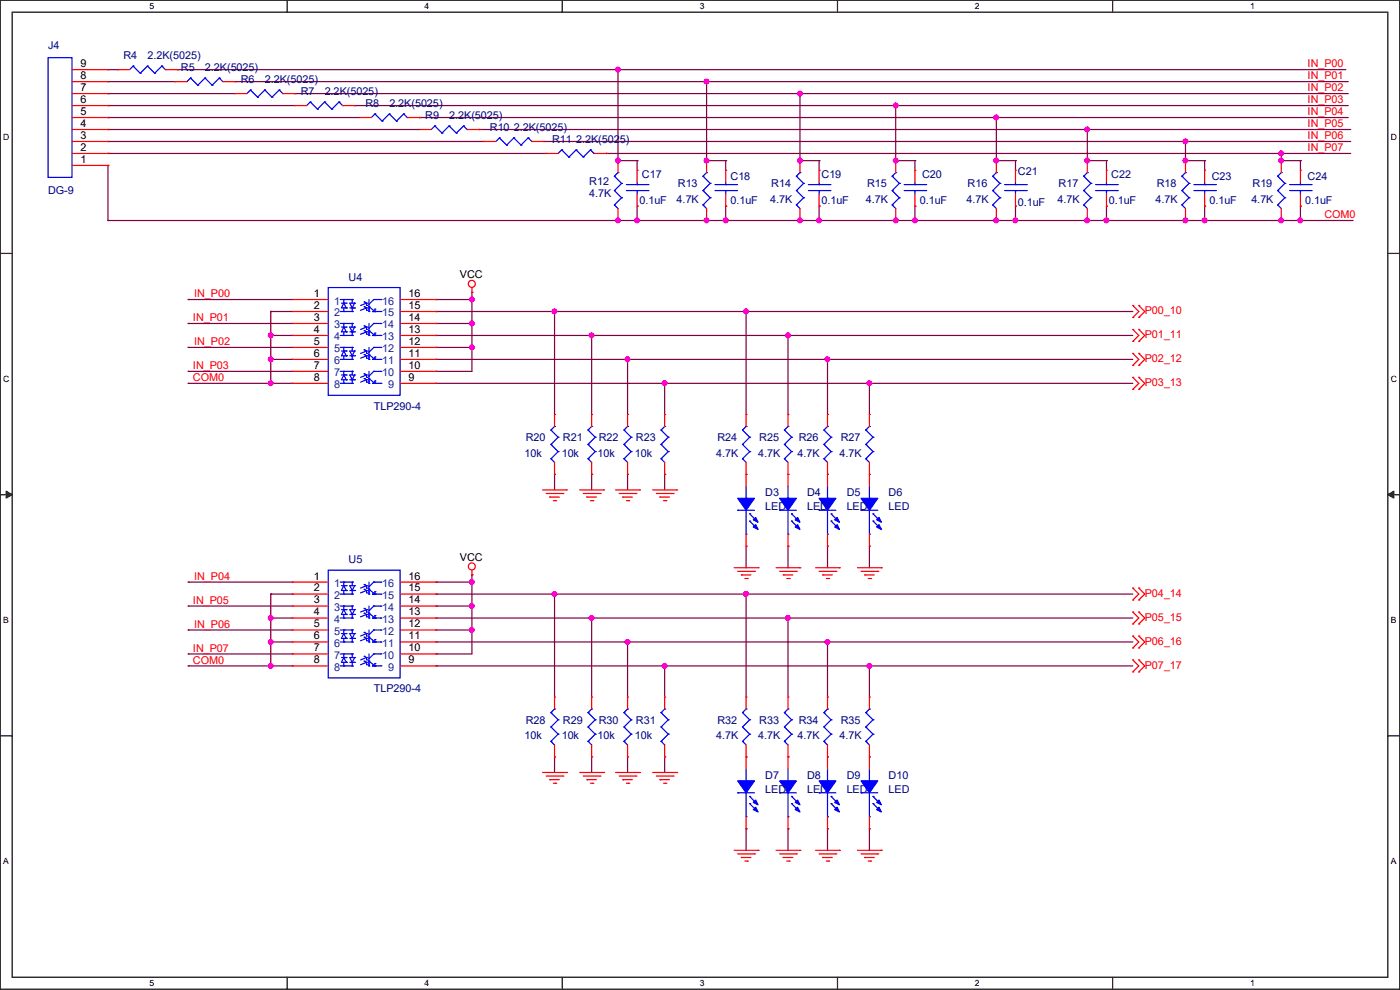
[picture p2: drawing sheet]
<svg xmlns="http://www.w3.org/2000/svg" width="297mm" height="210mm" viewBox="0 0 297 210" stroke-linecap="round" stroke-linejoin="round" font-family="sans-serif">
<path d="M0 0h297v209.8h-297zM2.6 2.6h291.8v204.7h-291.8z" fill="none" stroke="#000" stroke-width=".25"/>
<g fill="#fff">
<path d="M31.7 .3h1v2h-1z"/>
<path d="M31.7 207.6h1v1.9h-1z"/>
</g>
<path d="M60.9 0v2.6M60.9 207.3v2.5" fill="none" stroke="#000" stroke-width=".25"/>
<g fill="#fff">
<path d="M90.1 .3h1v2h-1z"/>
<path d="M90.1 207.6h1v1.9h-1z"/>
</g>
<path d="M119.3 0v2.6M119.3 207.3v2.5" fill="none" stroke="#000" stroke-width=".25"/>
<g fill="#fff">
<path d="M148.5 .3h.9v2h-.9z"/>
<path d="M148.5 207.6h.9v1.9h-.9z"/>
</g>
<path d="M177.7 0v2.6M177.7 207.3v2.5" fill="none" stroke="#000" stroke-width=".25"/>
<g fill="#fff">
<path d="M206.8 .3h1v2h-1z"/>
<path d="M206.8 207.6h1v1.9h-1z"/>
</g>
<path d="M236.1 0v2.6M236.1 207.3v2.5" fill="none" stroke="#000" stroke-width=".25"/>
<g fill="#fff">
<path d="M265.2 .3h1v2h-1z"/>
<path d="M265.2 207.6h1v1.9h-1z"/>
<path d="M.7 28.2h1.2v1.9h-1.2z"/>
<path d="M295.1 28.2h1.2v1.9h-1.2z"/>
<path d="M.7 79.3h1.2v2h-1.2z"/>
<path d="M295.1 79.3h1.2v2h-1.2z"/>
</g>
<path d="M0 53.8h2.6M294.4 53.8h2.6" fill="none" stroke="#000" stroke-width=".25"/>
<g fill="#fff">
<path d="M.7 130.5h1.2v2h-1.2z"/>
<path d="M295.1 130.5h1.1v2h-1.1z"/>
</g>
<path d="M0 104.9h2.6M294.4 104.9h2.6" fill="none" stroke="#000" stroke-width=".25"/>
<path d="M1.3 104.2l1.3 .7-1.3 .8zM294.4 104.9l1.3-.7v1.5z" fill="#000" stroke="#000" stroke-width=".21"/>
<g fill="#fff">
<path d="M.7 181.7h1.2v2h-1.2z"/>
<path d="M295.1 181.7h1.1v2h-1.1z"/>
</g>
<path d="M0 156.1h2.6M294.4 156.1h2.6" fill="none" stroke="#000" stroke-width=".25"/>
<g fill="none" stroke="#800040" stroke-width=".25">
<path d="M22.9 14.8h.1M22.9 17.3h.1M22.9 19.9h.1M22.9 14.8h2M22.9 17.3h14.2M22.9 19.9h26.9M37.6 14.8h.1M37.6 14.8h247.9M49.8 17.3h.1M49.8 17.3h236.2M62.5 19.9h.1M62.5 19.9h223.5"/>
<path d="M131.1 14.8h.1M131.1 14.8v19.3M149.9 17.3h.1M149.9 17.3v16.8M169.7 19.9h.1M169.7 19.9v14.2M22.9 22.4h.1M22.9 24.9h.1M22.9 27.5h.1M22.9 30h.1M22.9 32.6h.1M22.9 35.1h.1"/>
<path d="M22.9 22.4h39.6M22.9 24.9h53.3M22.9 27.5h66M22.9 30h79.8M22.9 32.6h93M22.9 35.1v11.7M75.2 22.4h.1M75.2 22.4h210.8M88.9 24.9h.1M88.9 24.9h197.1M101.6 27.5h.1M101.6 27.5h185"/>
<path d="M115.4 30h.1M115.4 30h171.2M128.6 32.6h.1M128.6 32.6h158M131.1 34.1h.1M131.1 34.1h4.1M135.2 34.1h.1M135.2 34.1v2M149.9 34.1h.1M149.9 34.1h4.1M154 34.1h.1M154 34.1v2"/>
<path d="M169.7 34.1h.1M169.7 34.1h4.1M173.8 34.1h.1M173.8 34.1v2M190 34.1h.1M190 22.4h.1M190 34.1h4.1M190 22.4v11.7M194.1 34.1h.1M194.1 34.1v2M211.4 24.9h.1M211.4 34.1h.1"/>
<path d="M211.4 34.1h4M211.4 24.9v9.2M215.4 34.1h.1M215.4 34.1v2M230.7 34.1h.1M230.7 27.5h.1M230.7 34.1h4M230.7 27.5v6.6M234.7 34.1h.1M234.7 34.1v2M251.5 34.1h.1M251.5 30h.1"/>
<path d="M251.5 34.1h4.1M251.5 30v4.1M255.6 34.1h.1M255.6 34.1v2M271.8 32.6h.1M271.8 34.1h.1M271.8 34.1h4.1M271.8 32.6v1.5M275.9 34.1h.1M275.9 34.1v2M22.9 46.8h.1M22.9 46.8h264.2"/>
<path d="M131.1 46.8h.1M135.2 43.7h.1M135.2 46.8h.1M135.2 43.7v3.1M149.9 46.8h.1M154 43.7h.1M154 46.8h.1M154 43.7v3.1M169.7 46.8h.1M173.8 43.7h.1M173.8 46.8h.1M173.8 43.7v3.1"/>
<path d="M190 46.8h.1M194.1 43.7h.1M194.1 46.8h.1M194.1 43.7v3.1M211.4 46.8h.1M215.4 43.7h.1M215.4 46.8h.1M215.4 43.7v3.1M230.7 46.8h.1M234.7 43.7h.1M234.7 46.8h.1M234.7 43.7v3.1"/>
<path d="M251.5 46.8h.1M255.6 43.7h.1M255.6 46.8h.1M255.6 43.7v3.1M271.8 46.8h.1M275.9 43.7h.1M275.9 46.8h.1M275.9 43.7v3.1M39.9 63.5h.1M39.9 68.6h.1M39.9 73.7h.1M39.9 78.8h.1"/>
<path d="M39.9 63.5h22.1M39.9 68.6h22.1M39.9 73.7h22.1M39.9 78.8h22.1M57.4 66.1h.1M57.4 71.2h.1M57.4 76.2h.1M57.4 66.1h4.6M57.4 71.2h4.6M57.4 76.2h4.6M57.4 66.1v15.2M92.5 66.1h.1"/>
<path d="M92.5 71.2h.1M92.5 76.2h.1M92.5 78.8h.1M92.5 63.5h.1M92.5 68.6h.1M92.5 73.7h.1M92.5 66.1h147.8M92.5 71.2h147.8M92.5 76.2h147.8M92.5 63.5h7.6M92.5 68.6h7.6M92.5 73.7h7.6"/>
<path d="M100.1 68.6h.1M100.1 63.5h.1M100.1 62h.1M100.1 73.7h.1M100.1 62v16.8h-7.6M117.6 66.1h.1M117.6 66.1v21.8M125.5 71.2h.1M125.5 71.2v16.7M133.1 76.2h.1M133.1 76.2v11.7M158.3 66.1h.1"/>
<path d="M158.3 66.1v21.8M167.2 71.2h.1M167.2 71.2v16.7M175.6 76.2h.1M175.6 76.2v11.7M39.9 81.3h.1M39.9 81.3h22.1M57.4 81.3h.1M92.5 81.3h.1M92.5 81.3h147.8M141 81.3h.1M141 81.3v6.6"/>
<path d="M184.4 81.3h.1M184.4 81.3v6.6M117.6 100.6h.1M117.6 100.6v3.3M125.5 100.6h.1M125.5 100.6v3.3M133.1 100.6h.1M133.1 100.6v3.3M141 100.6h.1M141 100.6v3.3M158.3 115.9h.1M158.3 115.9v4.5"/>
<path d="M167.2 115.9h.1M167.2 115.9v4.5M175.6 115.9h.1M175.6 115.9v4.5M184.4 115.9h.1M184.4 115.9v4.5M39.9 123.5h.1M39.9 128.6h.1M39.9 133.6h.1M39.9 138.7h.1M39.9 138.7h22.1M39.9 123.5h22.1"/>
<path d="M39.9 128.6h22.1M39.9 133.6h22.1M57.4 136.2h.1M57.4 131.1h.1M57.4 126h.1M57.4 126v15.3M57.4 136.2h4.6M57.4 126h4.6M57.4 131.1h4.6M92.5 138.7h.1M92.5 123.5h.1M92.5 128.6h.1"/>
<path d="M92.5 133.6h.1M92.5 126h.1M92.5 131.1h.1M92.5 136.2h.1M92.5 136.2h147.8M92.5 126h147.8M92.5 131.1h147.8M92.5 123.5h7.6M92.5 128.6h7.6M92.5 133.6h7.6M100.1 133.6h.1M100.1 128.6h.1"/>
<path d="M100.1 123.5h.1M100.1 122h.1M100.1 122v16.7h-7.6M117.6 126h.1M117.6 126v21.9M125.5 131.1h.1M125.5 131.1v16.8M133.1 136.2h.1M133.1 136.2v11.7M158.3 126h.1M158.3 126v21.9M167.2 131.1h.1"/>
<path d="M167.2 131.1v16.8M175.6 136.2h.1M175.6 136.2v11.7M39.9 141.3h.1M39.9 141.3h22.1M57.4 141.3h.1M92.5 141.3h.1M92.5 141.3h147.8M141 141.3h.1M141 141.3v6.6M184.4 141.3h.1M184.4 141.3v6.6"/>
<path d="M117.6 160.6h.1M117.6 160.6v3.3M125.5 160.6h.1M125.5 160.6v3.3M133.1 160.6h.1M133.1 160.6v3.3M141 160.6h.1M141 160.6v3.3M158.3 175.8h.1M158.3 175.8v4.6M167.2 175.8h.1M167.2 175.8v4.6"/>
<path d="M175.6 175.8h.1M175.6 175.8v4.6M184.4 175.8h.1M184.4 175.8v4.6"/>
</g>
<g fill="#f0f" stroke="#f0f" stroke-width=".25">
<circle cx="141" cy="81.3" r=".49"/>
<circle cx="100.1" cy="68.6" r=".49"/>
<circle cx="57.4" cy="71.1" r=".49"/>
<circle cx="57.4" cy="76.2" r=".49"/>
<circle cx="57.4" cy="81.3" r=".49"/>
<circle cx="158.3" cy="66.1" r=".49"/>
<circle cx="167.2" cy="71.1" r=".49"/>
<circle cx="175.5" cy="76.2" r=".49"/>
<circle cx="184.4" cy="81.3" r=".49"/>
<circle cx="100.1" cy="73.7" r=".49"/>
<circle cx="100.1" cy="63.5" r=".49"/>
<circle cx="117.6" cy="66.1" r=".49"/>
<circle cx="125.5" cy="71.1" r=".49"/>
<circle cx="133.1" cy="76.2" r=".49"/>
<circle cx="271.8" cy="32.5" r=".49"/>
<circle cx="131.1" cy="34.1" r=".49"/>
<circle cx="131.1" cy="14.8" r=".49"/>
<circle cx="135.1" cy="46.8" r=".49"/>
<circle cx="131.1" cy="46.8" r=".49"/>
<circle cx="153.9" cy="46.8" r=".49"/>
<circle cx="149.9" cy="46.8" r=".49"/>
<circle cx="149.9" cy="34.1" r=".49"/>
<circle cx="173.8" cy="46.8" r=".49"/>
<circle cx="169.7" cy="46.8" r=".49"/>
<circle cx="194.1" cy="46.8" r=".49"/>
<circle cx="190" cy="46.8" r=".49"/>
<circle cx="215.4" cy="46.8" r=".49"/>
<circle cx="211.3" cy="46.8" r=".49"/>
<circle cx="234.7" cy="46.8" r=".49"/>
<circle cx="230.7" cy="46.8" r=".49"/>
<circle cx="255.5" cy="46.8" r=".49"/>
<circle cx="251.5" cy="46.8" r=".49"/>
<circle cx="149.9" cy="17.3" r=".49"/>
<circle cx="275.9" cy="46.8" r=".49"/>
<circle cx="271.8" cy="46.8" r=".49"/>
<circle cx="230.7" cy="27.5" r=".49"/>
<circle cx="251.5" cy="30" r=".49"/>
<circle cx="169.7" cy="19.8" r=".49"/>
<circle cx="190" cy="22.4" r=".49"/>
<circle cx="211.3" cy="24.9" r=".49"/>
<circle cx="211.3" cy="34.1" r=".49"/>
<circle cx="190" cy="34.1" r=".49"/>
<circle cx="169.7" cy="34.1" r=".49"/>
<circle cx="230.7" cy="34.1" r=".49"/>
<circle cx="251.5" cy="34.1" r=".49"/>
<circle cx="271.8" cy="34.1" r=".49"/>
<circle cx="57.4" cy="131.1" r=".49"/>
<circle cx="57.4" cy="136.2" r=".49"/>
<circle cx="57.4" cy="141.2" r=".49"/>
<circle cx="158.3" cy="126" r=".49"/>
<circle cx="167.2" cy="131.1" r=".49"/>
<circle cx="175.5" cy="136.2" r=".49"/>
<circle cx="184.4" cy="141.2" r=".49"/>
<circle cx="100.1" cy="133.6" r=".49"/>
<circle cx="100.1" cy="123.5" r=".49"/>
<circle cx="117.6" cy="126" r=".49"/>
<circle cx="125.5" cy="131.1" r=".49"/>
<circle cx="133.1" cy="136.2" r=".49"/>
<circle cx="141" cy="141.2" r=".49"/>
<circle cx="100.1" cy="128.5" r=".49"/>
</g>
<g fill="none" stroke="#f00" stroke-width=".25">
<path d="M15.3 17.3h7.6M15.3 14.8h7.6M15.3 19.9h7.6M22.9 19.9h.1M22.9 17.3h.1M22.9 14.8h.1M24.9 14.8h.1M24.9 14.8h2.6M35.1 14.8h2.5M37.1 17.3h.1M37.1 17.3h2.6M37.6 14.8h.1"/>
<path d="M47.3 17.3h2.5M49.8 17.3h.1M49.8 19.9h.1M49.8 19.9h2.6M60 19.9h2.5M62.5 19.9h.1M15.3 27.5h7.6M15.3 30h7.6M15.3 32.6h7.6M15.3 22.4h7.6M15.3 24.9h7.6M15.3 35.1h7.6"/>
<path d="M22.9 35.1h.1M22.9 32.6h.1M22.9 30h.1M22.9 27.5h.1M22.9 24.9h.1M22.9 22.4h.1M62.5 22.4h.1M62.5 22.4h2.6M72.7 22.4h2.5M75.2 22.4h.1M76.2 24.9h.1M76.2 24.9h2.6"/>
<path d="M86.4 24.9h2.5M88.9 27.5h.1M88.9 24.9h.1M88.9 27.5h2.6M99.1 27.5h2.5M101.6 27.5h.1M102.7 30h.1M102.7 30h2.5M112.8 30h2.6M115.4 30h.1M115.9 32.6h.1M115.9 32.6h2.5"/>
<path d="M126 32.6h2.6M128.6 32.6h.1M131.1 34.1h.1M131.1 34.1v2.5M135.2 36.1h.1M135.2 36.1v2.6M149.9 34.1h.1M149.9 34.1v2.5M154 36.1h.1M154 36.1v2.6M169.7 34.1h.1M169.7 34.1v2.5"/>
<path d="M173.8 36.1h.1M173.8 36.1v2.6M190 34.1h.1M190 34.1v2.5M194.1 36.1h.1M194.1 36.1v2.6M211.4 34.1h.1M211.4 34.1v2.5M215.4 36.1h.1M215.4 36.1v2.6M230.7 34.1h.1M230.7 34.1v2.5"/>
<path d="M234.7 36.1h.1M234.7 36.1v2.6M251.5 34.1h.1M251.5 34.1v2.5M255.6 36.1h.1M255.6 36.1v2.6M271.8 34.1h.1M271.8 34.1v2.5M275.9 36.1h.1M275.9 36.1v2.6M131.1 46.8h.1M131.1 44.2v2.6"/>
<path d="M135.2 43.7h.1M135.2 41.2v2.5M149.9 46.8h.1M149.9 44.2v2.6M154 43.7h.1M154 41.2v2.5M169.7 46.8h.1M169.7 44.2v2.6M173.8 43.7h.1M173.8 41.2v2.5M190 46.8h.1M190 44.2v2.6"/>
<path d="M194.1 43.7h.1M194.1 41.2v2.5M211.4 46.8h.1M211.4 44.2v2.6M215.4 43.7h.1M215.4 41.2v2.5M230.7 46.8h.1M230.7 44.2v2.6M234.7 43.7h.1M234.7 41.2v2.5M251.5 46.8h.1M251.5 44.2v2.6"/>
<path d="M255.6 43.7h.1M255.6 41.2v2.5M271.8 46.8h.1M271.8 44.2v2.6M275.9 43.7h.1M275.9 41.2v2.5M62 63.5h.1M62 66.1h.1M62 68.6h.1M62 71.2h.1M62 73.7h.1M62 76.2h.1"/>
<path d="M62 78.8h.1M62 63.5h7.6M62 66.1h7.6M62 68.6h7.6M62 71.2h7.6M62 73.7h7.6M62 76.2h7.6M62 78.8h7.6M84.9 63.5h7.6M84.9 66.1h7.6M84.9 68.6h7.6M84.9 71.2h7.6"/>
<path d="M84.9 73.7h7.6M84.9 76.2h7.6M84.9 78.8h7.6M92.5 63.5h.1M92.5 66.1h.1M92.5 68.6h.1M92.5 71.2h.1M92.5 73.7h.1M92.5 76.2h.1M92.5 78.8h.1M100.1 62h.1M100.1 61v1"/>
<path d="M240.3 67.4h.1M240.3 64.8h.1M240.3 72.4h.1M240.3 69.9h.1M240.3 77.5h.1M240.3 75h.1M240.3 64.8l1.3 1.3-1.3 1.3M240.3 69.9l1.3 1.3-1.3 1.2M240.3 75l1.3 1.2-1.3 1.3M241.6 67.4h.1M241.6 64.8h.1M241.6 72.4h.1"/>
<path d="M241.6 69.9h.1M241.6 77.5h.1M241.6 75h.1M241.6 64.8l1.3 1.3-1.3 1.3M241.6 69.9l1.3 1.3-1.3 1.2M241.6 75l1.3 1.2-1.3 1.3M62 81.3h.1M62 81.3h7.6M84.9 81.3h7.6M92.5 81.3h.1M117.6 87.9h.1M117.6 87.9v2.6"/>
<path d="M117.6 98.1v2.5M125.5 87.9h.1M125.5 87.9v2.6M125.5 98.1v2.5M133.1 87.9h.1M133.1 87.9v2.6M133.1 98.1v2.5M141 87.9h.1M141 87.9v2.6M141 98.1v2.5M158.3 87.9h.1M158.3 87.9v2.6"/>
<path d="M158.3 98.1v5.1M167.2 87.9h.1M167.2 87.9v2.6M167.2 98.1v5.1M175.6 87.9h.1M175.6 87.9v2.6M175.6 98.1v5.1M184.4 87.9h.1M184.4 87.9v2.6M184.4 98.1v5.1M240.3 82.6h.1M240.3 80.1h.1"/>
<path d="M240.3 80.1l1.3 1.2-1.3 1.3M241.6 82.6h.1M241.6 80.1h.1M241.6 80.1l1.3 1.2-1.3 1.3M115.1 103.9h5.1M115.9 104.7h3.5M116.6 105.5h.1M116.6 105.5h2.1M117.4 106.2h.5M117.6 100.6h.1M117.9 106.2h.1M119.4 104.7h.1"/>
<path d="M120.2 103.9h.1M123 103.9h5.1M123.7 104.7h3.6M124.5 105.5h.1M124.5 105.5h2M125.3 106.2h.5M125.5 100.6h.1M125.8 106.2h.1M127.3 104.7h.1M128.1 103.9h.1M130.6 103.9h5.1M131.4 104.7h3.5"/>
<path d="M132.1 105.5h.1M132.1 105.5h2.1M132.9 106.2h.5M133.1 100.6h.1M133.4 106.2h.1M134.9 104.7h.1M135.7 103.9h.1M138.5 103.9h5.1M139.2 104.7h3.6M140 105.5h.1M140 105.5h2M140.8 106.2h.5"/>
<path d="M141 100.6h.1M141.3 106.2h.1M142.8 104.7h.1M143.6 103.9h.1M158.3 100.6h.1M158.3 115.9h.1M158.3 113.3v2.6M167.2 100.6h.1M167.2 115.9h.1M167.2 113.3v2.6M175.6 100.6h.1M175.6 115.9h.1"/>
<path d="M175.6 113.3v2.6M184.4 100.6h.1M184.4 115.9h.1M184.4 113.3v2.6M62 123.5h.1M62 126h.1M62 128.6h.1M62 131.1h.1M62 133.6h.1M62 136.2h.1M62 138.7h.1M62 123.5h7.6"/>
<path d="M62 126h7.6M62 128.6h7.6M62 131.1h7.6M62 133.6h7.6M62 136.2h7.6M62 138.7h7.6M84.9 123.5h7.6M84.9 126h7.6M84.9 128.6h7.6M84.9 131.1h7.6M84.9 133.6h7.6M84.9 136.2h7.6"/>
<path d="M84.9 138.7h7.6M92.5 123.5h.1M92.5 126h.1M92.5 128.6h.1M92.5 131.1h.1M92.5 133.6h.1M92.5 136.2h.1M92.5 138.7h.1M100.1 122h.1M100.1 120.9v1.1M155.7 120.4h5.1M156.5 121.2h3.6"/>
<path d="M157.3 122h.1M157.3 122h2M158 122.7h.5M158.5 122.7h.1M160.1 121.2h.1M160.8 120.4h.1M164.6 120.4h5.1M165.4 121.2h3.6M166.2 122h.1M166.2 122h2M166.9 122.7h.5M167.4 122.7h.1"/>
<path d="M169 121.2h.1M169.7 120.4h.1M173 120.4h5.1M173.8 121.2h3.5M174.5 122h.1M174.5 122h2.1M175.3 122.7h.5M175.8 122.7h.1M177.3 121.2h.1M178.1 120.4h.1M181.9 120.4h5.1M182.7 121.2h3.5"/>
<path d="M183.4 122h.1M183.4 122h2.1M184.2 122.7h.5M184.7 122.7h.1M186.2 121.2h.1M187 120.4h.1M240.3 127.3h.1M240.3 124.8h.1M240.3 132.4h.1M240.3 129.8h.1M240.3 137.5h.1M240.3 134.9h.1"/>
<path d="M240.3 140h.1M240.3 124.8l1.3 1.2-1.3 1.3M240.3 129.8l1.3 1.3-1.3 1.3M240.3 134.9l1.3 1.3-1.3 1.3M240.3 140l1.3 1.3-1.3 1.2M241.6 127.3h.1M241.6 124.8h.1M241.6 132.4h.1M241.6 129.8h.1M241.6 137.5h.1M241.6 134.9h.1M241.6 140h.1"/>
<path d="M241.6 124.8l1.3 1.2-1.3 1.3M241.6 129.8l1.3 1.3-1.3 1.3M241.6 134.9l1.3 1.3-1.3 1.3M241.6 140l1.3 1.3-1.3 1.2M62 141.3h.1M62 141.3h7.6M84.9 141.3h7.6M92.5 141.3h.1M117.6 147.9h.1M117.6 147.9v2.5M117.6 158v2.6M125.5 147.9h.1"/>
<path d="M125.5 147.9v2.5M125.5 158v2.6M133.1 147.9h.1M133.1 147.9v2.5M133.1 158v2.6M141 147.9h.1M141 147.9v2.5M141 158v2.6M158.3 147.9h.1M158.3 147.9v2.5M158.3 158v5.1M167.2 147.9h.1"/>
<path d="M167.2 147.9v2.5M167.2 158v5.1M175.6 147.9h.1M175.6 147.9v2.5M175.6 158v5.1M184.4 147.9h.1M184.4 147.9v2.5M184.4 158v5.1M240.3 142.5h.1M241.6 142.5h.1M115.1 163.9h5.1M115.9 164.6h3.5"/>
<path d="M116.6 165.4h.1M116.6 165.4h2.1M117.4 166.2h.5M117.6 160.6h.1M117.9 166.2h.1M119.4 164.6h.1M120.2 163.9h.1M123 163.9h5.1M123.7 164.6h3.6M124.5 165.4h.1M124.5 165.4h2M125.3 166.2h.5"/>
<path d="M125.5 160.6h.1M125.8 166.2h.1M127.3 164.6h.1M128.1 163.9h.1M130.6 163.9h5.1M131.4 164.6h3.5M132.1 165.4h.1M132.1 165.4h2.1M132.9 166.2h.5M133.1 160.6h.1M133.4 166.2h.1M134.9 164.6h.1"/>
<path d="M135.7 163.9h.1M138.5 163.9h5.1M139.2 164.6h3.6M140 165.4h.1M140 165.4h2M140.8 166.2h.5M141 160.6h.1M141.3 166.2h.1M142.8 164.6h.1M143.6 163.9h.1M158.3 160.6h.1M158.3 175.8h.1"/>
<path d="M158.3 173.3v2.5M167.2 160.6h.1M167.2 175.8h.1M167.2 173.3v2.5M175.6 160.6h.1M175.6 175.8h.1M175.6 173.3v2.5M184.4 160.6h.1M184.4 175.8h.1M184.4 173.3v2.5M155.7 180.4h5.1M156.5 181.1h3.6"/>
<path d="M157.3 181.9h.1M157.3 181.9h2M158 182.7h.5M158.5 182.7h.1M160.1 181.1h.1M160.8 180.4h.1M164.6 180.4h5.1M165.4 181.1h3.6M166.2 181.9h.1M166.2 181.9h2M166.9 182.7h.5M167.4 182.7h.1"/>
<path d="M169 181.1h.1M169.7 180.4h.1M173 180.4h5.1M173.8 181.1h3.5M174.5 181.9h.1M174.5 181.9h2.1M175.3 182.7h.5M175.8 182.7h.1M177.3 181.1h.1M178.1 180.4h.1M181.9 180.4h5.1M182.7 181.1h3.5"/>
<path d="M183.4 181.9h.1M183.4 181.9h2.1M184.2 182.7h.5M184.7 182.7h.1M186.2 181.1h.1M187 180.4h.1"/>
<circle cx="100.1" cy="60.2" r=".74"/>
<circle cx="100.1" cy="120.2" r=".74"/>
</g>
<g fill="none" stroke="#00f" stroke-width=".25">
<path d="M10.2 12.2h5.1v25.4h-5.1zM28.2 14h.1M28.2 14l-.7 .8M28.2 14l1.6 1.5M29.8 15.5h.1M31.3 14h.1M31.3 14l-1.5 1.5M31.3 14l1.5 1.5M32.8 15.5h.1M34.3 14h.1M34.3 14l-1.5 1.5M34.3 14l.8 .8"/>
<path d="M35.1 14.8h.1M40.4 16.6h.1M40.4 16.6l-.7 .7M40.4 16.6l1.6 1.5M42 18.1h.1M43.5 16.6h.1M43.5 16.6l-1.5 1.5M43.5 16.6l1.5 1.5M45 18.1h.1M46.5 16.6h.1M46.5 16.6l-1.5 1.5M46.5 16.6l.8 .7"/>
<path d="M47.3 17.3h.1M53.1 19.1h.1M53.1 19.1l-.7 .8M53.1 19.1l1.6 1.5M56.2 19.1h.1M56.2 19.1l-1.5 1.5M56.2 19.1l1.5 1.5M59.2 19.1h.1M59.2 19.1l-1.5 1.5M59.2 19.1l.8 .8M60 19.9h.1M54.7 20.6h.1"/>
<path d="M57.7 20.6h.1M65.8 21.6h.1M65.8 21.6l-.7 .8M65.8 21.6l1.6 1.6M67.4 23.2h.1M68.9 21.6h.1M68.9 21.6l-1.5 1.6M68.9 21.6l1.5 1.6M70.4 23.2h.1M71.9 21.6h.1M71.9 21.6l-1.5 1.6M71.9 21.6l.8 .8"/>
<path d="M72.7 22.4h.1M79.5 24.2h.1M79.5 24.2l-.7 .7M79.5 24.2l1.6 1.5M81.1 25.7h.1M82.6 24.2h.1M82.6 24.2l-1.5 1.5M82.6 24.2l1.5 1.5M84.1 25.7h.1M85.6 24.2h.1M85.6 24.2l-1.5 1.5M85.6 24.2l.8 .7"/>
<path d="M86.4 24.9h.1M92.2 26.7h.1M92.2 26.7l-.7 .8M92.2 26.7l1.6 1.5M93.8 28.2h.1M95.3 26.7h.1M95.3 26.7l-1.5 1.5M95.3 26.7l1.5 1.5M96.8 28.2h.1M98.3 26.7h.1M98.3 26.7l-1.5 1.5M98.3 26.7l.8 .8"/>
<path d="M99.1 27.5h.1M106 29.3h.1M106 29.3l-.8 .7M106 29.3l1.5 1.5M107.5 30.8h.1M109 29.3h.1M109 29.3l-1.5 1.5M109 29.3l1.5 1.5M110.5 30.8h.1M112.1 29.3h.1M112.1 29.3l-1.6 1.5M112.1 29.3l.7 .7"/>
<path d="M112.8 30h.1M119.2 31.8h.1M119.2 31.8l-.8 .8M119.2 31.8l1.5 1.5M120.7 33.3h.1M122.2 31.8h.1M122.2 31.8l-1.5 1.5M122.2 31.8l1.5 1.5M123.7 33.3h.1M125.3 31.8h.1M125.3 31.8l-1.6 1.5M125.3 31.8l.7 .8"/>
<path d="M126 32.6h.1M130.3 37.4h.1M130.3 37.4l1.6 1.5M131.1 36.6h.1M131.1 36.6l-.8 .8M131.9 38.9h.1M131.9 38.9l-1.6 1.5M132.9 39.2h4.6M135.2 39.2h.1M135.2 38.7v.5M137.5 39.2h.1M149.1 37.4h.1"/>
<path d="M149.1 37.4l1.6 1.5M149.9 36.6h.1M149.9 36.6l-.8 .8M150.7 38.9h.1M150.7 38.9l-1.6 1.5M151.7 39.2h4.6M154 39.2h.1M154 38.7v.5M156.3 39.2h.1M169 37.4h.1M169 37.4l1.5 1.5M169.7 36.6h.1"/>
<path d="M169.7 36.6l-.7 .8M170.5 38.9h.1M170.5 38.9l-1.5 1.5M171.5 39.2h4.6M173.8 39.2h.1M173.8 38.7v.5M176.1 39.2h.1M189.3 37.4h.1M189.3 37.4l1.5 1.5M190 36.6h.1M190 36.6l-.7 .8M190.8 38.9h.1"/>
<path d="M190.8 38.9l-1.5 1.5M191.8 39.2h4.6M194.1 39.2h.1M194.1 38.7v.5M196.4 39.2h.1M210.6 37.4h.1M210.6 37.4l1.5 1.5M211.4 36.6h.1M211.4 36.6l-.8 .8M212.1 38.9h.1M212.1 38.9l-1.5 1.5M213.1 39.2h4.6"/>
<path d="M215.4 39.2h.1M215.4 38.7v.5M217.7 39.2h.1M229.9 37.4h.1M229.9 37.4l1.5 1.5M230.7 36.6h.1M230.7 36.6l-.8 .8M231.4 38.9h.1M231.4 38.9l-1.5 1.5M232.5 39.2h4.5M234.7 39.2h.1M234.7 38.7v.5"/>
<path d="M237 39.2h.1M250.7 37.4h.1M250.7 37.4l1.6 1.5M251.5 36.6h.1M251.5 36.6l-.8 .8M252.3 38.9h.1M252.3 38.9l-1.6 1.5M253.3 39.2h4.6M255.6 39.2h.1M255.6 38.7v.5M257.9 39.2h.1M271.1 37.4h.1"/>
<path d="M271.1 37.4l1.5 1.5M271.8 36.6h.1M271.8 36.6l-.7 .8M272.6 38.9h.1M272.6 38.9l-1.5 1.5M273.6 39.2h4.6M275.9 39.2h.1M275.9 38.7v.5M278.2 39.2h.1M130.3 43.5h.1M130.3 40.4h.1M130.3 43.5l.8 .7"/>
<path d="M130.3 40.4l1.6 1.6M131.9 42h.1M131.9 42l-1.6 1.5M132.9 40.4h4.6M135.2 40.4h.1M135.2 40.4v.8M137.5 40.4h.1M149.1 43.5h.1M149.1 40.4h.1M149.1 43.5l.8 .7M149.1 40.4l1.6 1.6M150.7 42h.1"/>
<path d="M150.7 42l-1.6 1.5M151.7 40.4h4.6M154 40.4h.1M154 40.4v.8M156.3 40.4h.1M169 43.5h.1M169 40.4h.1M169 43.5l.7 .7M169 40.4l1.5 1.6M170.5 42h.1M170.5 42l-1.5 1.5M171.5 40.4h4.6"/>
<path d="M173.8 40.4h.1M173.8 40.4v.8M176.1 40.4h.1M189.3 43.5h.1M189.3 40.4h.1M189.3 43.5l.7 .7M189.3 40.4l1.5 1.6M190.8 42h.1M190.8 42l-1.5 1.5M191.8 40.4h4.6M194.1 40.4h.1M194.1 40.4v.8"/>
<path d="M196.4 40.4h.1M210.6 43.5h.1M210.6 40.4h.1M210.6 43.5l.8 .7M210.6 40.4l1.5 1.6M212.1 42h.1M212.1 42l-1.5 1.5M213.1 40.4h4.6M215.4 40.4h.1M215.4 40.4v.8M217.7 40.4h.1M229.9 43.5h.1"/>
<path d="M229.9 40.4h.1M229.9 43.5l.8 .7M229.9 40.4l1.5 1.6M231.4 42h.1M231.4 42l-1.5 1.5M232.5 40.4h4.5M234.7 40.4h.1M234.7 40.4v.8M237 40.4h.1M250.7 43.5h.1M250.7 40.4h.1M250.7 43.5l.8 .7"/>
<path d="M250.7 40.4l1.6 1.6M252.3 42h.1M252.3 42l-1.6 1.5M253.3 40.4h4.6M255.6 40.4h.1M255.6 40.4v.8M257.9 40.4h.1M271.1 43.5h.1M271.1 40.4h.1M271.1 43.5l.7 .7M271.1 40.4l1.5 1.6M272.6 42h.1"/>
<path d="M272.6 42l-1.5 1.5M273.6 40.4h4.6M275.9 40.4h.1M275.9 40.4v.8M278.2 40.4h.1M69.6 61h15.3v22.9h-15.3zM72.2 63.5h2.5M72.2 66.1h2.5M72.2 71.2h2.5M72.2 68.6h2.5M72.2 73.7h2.5M72.2 76.2h2.5"/>
<path d="M72.2 78.8h2.5M72.4 64.3h1M72.4 69.4h1M72.4 74.5h1M72.4 79.5h1M72.9 63.5h.1M72.9 66.1h.1M72.9 64.3h.1M72.9 69.4h.1M72.9 74.5h.1M72.9 79.5h.1M72.9 68.6h.1"/>
<path d="M72.9 71.2h.1M72.9 73.7h.1M72.9 76.2h.1M72.9 78.8h.1M72.9 63.5v.8M72.9 65.3v.8M72.9 68.6v.8M72.9 70.4v.8M72.9 73.7v.8M72.9 75.5v.7M72.9 78.8v.7M72.9 64.3l-.5 1h1"/>
<path d="M72.9 64.3l.5 1M72.9 69.4l.5 1M72.9 69.4l-.5 1h1M72.9 74.5l.5 1M72.9 74.5l-.5 1h1M72.9 79.5l.5 1.1M72.9 79.5l-.5 1.1h1M73.4 65.3h.1M73.4 64.3h.1M73.4 70.4h.1M73.4 69.4h.1M73.4 75.5h.1"/>
<path d="M73.4 74.5h.1M73.4 79.5h.1M74.2 65.3h1M74.2 70.4h1M74.2 75.5h1M74.7 63.5h.1M74.7 66.1h.1M74.7 71.2h.1M74.7 68.6h.1M74.7 73.7h.1M74.7 76.2h.1M74.7 78.8h.1"/>
<path d="M74.7 65.3h.1M74.7 70.4h.1M74.7 75.5h.1M74.7 63.5v.8M74.7 65.3v.8M74.7 68.6v.8M74.7 70.4v.8M74.7 73.7v.8M74.7 75.5v.7M74.7 78.8v.7M75.2 65.3h.1M75.2 64.3h.1"/>
<path d="M75.2 69.4h.1M75.2 70.4h.1M75.2 74.5h.1M75.2 75.5h.1M75.2 79.5h.1M75.2 64.3h-1l.5 1M75.2 64.3l-.5 1M75.2 69.4l-.5 1M75.2 69.4h-1l.5 1M75.2 74.5l-.5 1M75.2 74.5h-1l.5 1M75.2 79.5l-.5 1.1"/>
<path d="M75.2 79.5h-1l.5 1.1M77.3 64.1h.1M77.3 65.1h.1M77.3 70.1h.1M77.3 69.1h.1M77.3 74.2h.1M77.3 75.2h.1M77.3 79.3h.1M77.3 64.1l.5 .2M77.3 65.1l.5 .2M77.3 70.1l.5 .3M77.3 69.1l.5 .3"/>
<path d="M77.3 74.2l.5 .3M77.3 75.2l.5 .3M77.3 79.3l.5 .2M77.8 64.3h.1M77.8 64.8h.1M77.8 65.3h.1M77.8 65.8h.1M77.8 70.4h.1M77.8 69.4h.1M77.8 69.9h.1M77.8 70.9h.1M77.8 76h.1"/>
<path d="M77.8 75h.1M77.8 74.5h.1M77.8 75.5h.1M77.8 79.5h.1M77.8 64.3v.5M77.8 65.3v.5M77.8 69.4v.5M77.8 70.4v.5M77.8 74.5v.5M77.8 75.5v.5M77.8 79.5v.6M77.8 64.3l-1.3 .5"/>
<path d="M77.8 65.3l-1.3 .5M77.8 70.4l-1.3 .5M77.8 69.4l-1.3 .5M77.8 74.5l-1.3 .5M77.8 75.5l-1.3 .5M77.8 79.5l-1.3 .6M78.3 66.1h.1M78.3 65.1h.1M78.3 70.1h.1M78.3 71.2h.1M78.3 75.2h.1M78.3 76.2h.1"/>
<path d="M78.3 63.5v2.6M78.3 68.6v2.6M78.3 73.7v2.5M78.3 78.8v2.5M78.3 65.1l1.2 1M78.3 70.1l1.2 1.1M78.3 75.2l1.2 1M79 66.1h.1M79 71.2h.1M79 76.2h.1M79 66.1h1.8M79 71.2h1.8"/>
<path d="M79 76.2h1.8M79.3 63.5h.1M79.3 68.6h.1M79.3 73.7h.1M79.3 78.8h.1M79.3 63.5h1.5M79.3 63.5l-1 1.1M79.3 68.6h1.5M79.3 68.6l-1 1M79.3 73.7h1.5M79.3 73.7l-1 1M79.3 78.8l-1 1"/>
<path d="M79.3 78.8h1.5M79.5 66.1h.1M79.5 65.6h.1M79.5 71.2h.1M79.5 70.7h.1M79.5 76.2h.1M79.5 75.7h.1M79.5 65.6v.5M79.5 70.7v.5M79.5 75.7v.5M80.8 63.5h.1M80.8 66.1h.1"/>
<path d="M80.8 71.2h.1M80.8 68.6h.1M80.8 73.7h.1M80.8 76.2h.1M80.8 78.8h.1M72.2 81.3h2.5M72.9 81.3h.1M72.9 80.6v.7M73.4 80.6h.1M74.2 80.6h1M74.7 81.3h.1M74.7 80.6h.1"/>
<path d="M74.7 80.6v.7M75.2 80.6h.1M77.3 80.3h.1M77.3 80.3l.5 .3M77.8 80.6h.1M77.8 81.1h.1M77.8 80.1h.1M77.8 80.6v.5M77.8 80.6l-1.3 .5M78.3 81.3h.1M78.3 80.3h.1M78.3 80.3l1.2 1"/>
<path d="M79 81.3h.1M79 81.3h1.8M79.5 80.8h.1M79.5 81.3h.1M79.5 80.8v.5M80.8 81.3h.1M116.9 97.3h.1M116.9 94.3h.1M116.9 91.2h.1M116.9 97.3l.7 .8M116.9 94.3l1.5 1.5M116.9 91.2l1.5 1.6"/>
<path d="M117.6 90.5h.1M117.6 90.5l-.7 .7M118.4 95.8h.1M118.4 92.8h.1M118.4 95.8l-1.5 1.5M118.4 92.8l-1.5 1.5M124.8 97.3h.1M124.8 94.3h.1M124.8 91.2h.1M124.8 97.3l.7 .8M124.8 94.3l1.5 1.5M124.8 91.2l1.5 1.6"/>
<path d="M125.5 90.5h.1M125.5 90.5l-.7 .7M126.3 95.8h.1M126.3 92.8h.1M126.3 95.8l-1.5 1.5M126.3 92.8l-1.5 1.5M132.4 97.3h.1M132.4 94.3h.1M132.4 91.2h.1M132.4 97.3l.7 .8M132.4 94.3l1.5 1.5M132.4 91.2l1.5 1.6"/>
<path d="M133.1 90.5h.1M133.1 90.5l-.7 .7M133.9 95.8h.1M133.9 92.8h.1M133.9 95.8l-1.5 1.5M133.9 92.8l-1.5 1.5M140.3 97.3h.1M140.3 94.3h.1M140.3 91.2h.1M140.3 97.3l.7 .8M140.3 94.3l1.5 1.5M140.3 91.2l1.5 1.6"/>
<path d="M141 90.5h.1M141 90.5l-.7 .7M141.8 95.8h.1M141.8 92.8h.1M141.8 95.8l-1.5 1.5M141.8 92.8l-1.5 1.5M157.5 97.3h.1M157.5 94.3h.1M157.5 91.2h.1M157.5 97.3l.8 .8M157.5 94.3l1.5 1.5M157.5 91.2l1.5 1.6"/>
<path d="M158.3 90.5h.1M158.3 90.5l-.8 .7M159 95.8h.1M159 92.8h.1M159 95.8l-1.5 1.5M159 92.8l-1.5 1.5M166.4 97.3h.1M166.4 94.3h.1M166.4 91.2h.1M166.4 97.3l.8 .8M166.4 94.3l1.5 1.5M166.4 91.2l1.5 1.6"/>
<path d="M167.2 90.5h.1M167.2 90.5l-.8 .7M167.9 95.8h.1M167.9 92.8h.1M167.9 95.8l-1.5 1.5M167.9 92.8l-1.5 1.5M174.8 97.3h.1M174.8 94.3h.1M174.8 91.2h.1M174.8 97.3l.8 .8M174.8 94.3l1.5 1.5M174.8 91.2l1.5 1.6"/>
<path d="M175.6 90.5h.1M175.6 90.5l-.8 .7M176.3 95.8h.1M176.3 92.8h.1M176.3 95.8l-1.5 1.5M176.3 92.8l-1.5 1.5M183.7 97.3h.1M183.7 94.3h.1M183.7 91.2h.1M183.7 97.3l.7 .8M183.7 94.3l1.5 1.5M183.7 91.2l1.5 1.6"/>
<path d="M184.4 90.5h.1M184.4 90.5l-.7 .7M185.2 95.8h.1M185.2 92.8h.1M185.2 95.8l-1.5 1.5M185.2 92.8l-1.5 1.5M156.5 108.2h.1M156.5 108.2h3.6M158.3 105.7h.1M158.3 113.3h.1M158.3 103.2v2.5M158.3 108.2v5.1"/>
<path d="M159 109h.1M159 110.5h.1M159 109l1.6 1.5M159 110.5l1.6 1.6M165.4 108.2h.1M165.4 108.2h3.6M167.2 105.7h.1M167.2 113.3h.1M167.2 103.2v2.5M167.2 108.2v5.1M167.9 109h.1M167.9 110.5h.1"/>
<path d="M167.9 109l1.6 1.5M167.9 110.5l1.6 1.6M173.8 108.2h.1M173.8 108.2h3.5M175.6 105.7h.1M175.6 113.3h.1M175.6 103.2v2.5M175.6 108.2v5.1M176.3 109h.1M176.3 110.5h.1M176.3 109l1.5 1.5M176.3 110.5l1.5 1.6"/>
<path d="M182.7 108.2h.1M182.7 108.2h3.5M184.4 105.7h.1M184.4 113.3h.1M184.4 103.2v2.5M184.4 108.2v5.1M185.2 109h.1M185.2 110.5h.1M185.2 109l1.5 1.5M185.2 110.5l1.5 1.6M69.6 120.9h15.3v22.9h-15.3zM72.2 123.5h2.5"/>
<path d="M72.2 126h2.5M72.2 131.1h2.5M72.2 128.6h2.5M72.2 133.6h2.5M72.2 136.2h2.5M72.2 138.7h2.5M72.4 124.2h1M72.4 129.3h1M72.4 134.4h1M72.4 139.5h1M72.9 123.5h.1M72.9 126h.1"/>
<path d="M72.9 124.2h.1M72.9 129.3h.1M72.9 134.4h.1M72.9 139.5h.1M72.9 128.6h.1M72.9 131.1h.1M72.9 133.6h.1M72.9 136.2h.1M72.9 138.7h.1M72.9 124.2l-.5 1.1h1M72.9 123.5v.7M72.9 125.3v.7"/>
<path d="M72.9 128.6v.7M72.9 130.3v.8M72.9 133.6v.8M72.9 135.4v.8M72.9 138.7v.8M72.9 124.2l.5 1.1M72.9 129.3l.5 1M72.9 129.3l-.5 1h1M72.9 134.4l.5 1M72.9 134.4l-.5 1h1M72.9 139.5l.5 1M72.9 139.5l-.5 1h1"/>
<path d="M73.4 125.3h.1M73.4 124.2h.1M73.4 130.3h.1M73.4 129.3h.1M73.4 135.4h.1M73.4 134.4h.1M73.4 139.5h.1M74.2 125.3h1M74.2 130.3h1M74.2 135.4h1M74.7 123.5h.1M74.7 126h.1"/>
<path d="M74.7 131.1h.1M74.7 128.6h.1M74.7 133.6h.1M74.7 136.2h.1M74.7 138.7h.1M74.7 125.3h.1M74.7 130.3h.1M74.7 135.4h.1M74.7 123.5v.7M74.7 125.3v.7M74.7 128.6v.7M74.7 130.3v.8"/>
<path d="M74.7 133.6v.8M74.7 135.4v.8M74.7 138.7v.8M75.2 125.3h.1M75.2 124.2h.1M75.2 129.3h.1M75.2 130.3h.1M75.2 134.4h.1M75.2 135.4h.1M75.2 139.5h.1M75.2 124.2h-1l.5 1.1M75.2 124.2l-.5 1.1"/>
<path d="M75.2 129.3l-.5 1M75.2 129.3h-1l.5 1M75.2 134.4l-.5 1M75.2 134.4h-1l.5 1M75.2 139.5l-.5 1M75.2 139.5h-1l.5 1M77.3 124h.1M77.3 125h.1M77.3 130.1h.1M77.3 129.1h.1M77.3 134.2h.1M77.3 135.2h.1"/>
<path d="M77.3 139.2h.1M77.3 124l.5 .2M77.3 125l.5 .3M77.3 130.1l.5 .2M77.3 129.1l.5 .2M77.3 134.2l.5 .2M77.3 135.2l.5 .2M77.3 139.2l.5 .3M77.8 124.2h.1M77.8 124.8h.1M77.8 125.3h.1M77.8 125.8h.1"/>
<path d="M77.8 130.3h.1M77.8 129.3h.1M77.8 129.8h.1M77.8 130.9h.1M77.8 135.9h.1M77.8 134.9h.1M77.8 134.4h.1M77.8 135.4h.1M77.8 139.5h.1M77.8 140h.1M77.8 124.2l-1.3 .6M77.8 124.2v.6"/>
<path d="M77.8 125.3v.5M77.8 129.3v.5M77.8 130.3v.6M77.8 134.4v.5M77.8 135.4v.5M77.8 139.5v.5M77.8 125.3l-1.3 .5M77.8 130.3l-1.3 .6M77.8 129.3l-1.3 .5M77.8 134.4l-1.3 .5M77.8 135.4l-1.3 .5M77.8 139.5l-1.3 .5"/>
<path d="M78.3 126h.1M78.3 125h.1M78.3 130.1h.1M78.3 131.1h.1M78.3 135.2h.1M78.3 136.2h.1M78.3 123.5v2.5M78.3 128.6v2.5M78.3 133.6v2.6M78.3 138.7v2.6M78.3 125l1.2 1M78.3 130.1l1.2 1"/>
<path d="M78.3 135.2l1.2 1M79 126h.1M79 131.1h.1M79 136.2h.1M79 126h1.8M79 131.1h1.8M79 136.2h1.8M79.3 123.5h.1M79.3 128.6h.1M79.3 133.6h.1M79.3 138.7h.1M79.3 123.5h1.5"/>
<path d="M79.3 123.5l-1 1M79.3 128.6h1.5M79.3 128.6l-1 1M79.3 133.6h1.5M79.3 133.6l-1 1.1M79.3 138.7l-1 1M79.3 138.7h1.5M79.5 126h.1M79.5 125.5h.1M79.5 131.1h.1M79.5 130.6h.1M79.5 136.2h.1"/>
<path d="M79.5 135.7h.1M79.5 125.5v.5M79.5 130.6v.5M79.5 135.7v.5M80.8 123.5h.1M80.8 126h.1M80.8 131.1h.1M80.8 128.6h.1M80.8 133.6h.1M80.8 136.2h.1M80.8 138.7h.1M72.2 141.3h2.5"/>
<path d="M72.9 141.3h.1M72.9 140.5v.8M73.4 140.5h.1M74.2 140.5h1M74.7 141.3h.1M74.7 140.5h.1M74.7 140.5v.8M75.2 140.5h.1M77.3 140.3h.1M77.3 140.3l.5 .2M77.8 140.5h.1M77.8 141h.1"/>
<path d="M77.8 140.5v.5M77.8 140.5l-1.3 .5M78.3 141.3h.1M78.3 140.3h.1M78.3 140.3l1.2 1M79 141.3h.1M79 141.3h1.8M79.5 140.8h.1M79.5 141.3h.1M79.5 140.8v.5M80.8 141.3h.1M116.9 157.3h.1"/>
<path d="M116.9 154.2h.1M116.9 151.2h.1M116.9 157.3l.7 .7M116.9 154.2l1.5 1.5M116.9 151.2l1.5 1.5M117.6 150.4h.1M117.6 150.4l-.7 .8M118.4 155.7h.1M118.4 152.7h.1M118.4 155.7l-1.5 1.6M118.4 152.7l-1.5 1.5M124.8 157.3h.1"/>
<path d="M124.8 154.2h.1M124.8 151.2h.1M124.8 157.3l.7 .7M124.8 154.2l1.5 1.5M124.8 151.2l1.5 1.5M125.5 150.4h.1M125.5 150.4l-.7 .8M126.3 155.7h.1M126.3 152.7h.1M126.3 155.7l-1.5 1.6M126.3 152.7l-1.5 1.5M132.4 157.3h.1"/>
<path d="M132.4 154.2h.1M132.4 151.2h.1M132.4 157.3l.7 .7M132.4 154.2l1.5 1.5M132.4 151.2l1.5 1.5M133.1 150.4h.1M133.1 150.4l-.7 .8M133.9 155.7h.1M133.9 152.7h.1M133.9 155.7l-1.5 1.6M133.9 152.7l-1.5 1.5M140.3 157.3h.1"/>
<path d="M140.3 154.2h.1M140.3 151.2h.1M140.3 157.3l.7 .7M140.3 154.2l1.5 1.5M140.3 151.2l1.5 1.5M141 150.4h.1M141 150.4l-.7 .8M141.8 155.7h.1M141.8 152.7h.1M141.8 155.7l-1.5 1.6M141.8 152.7l-1.5 1.5M157.5 157.3h.1"/>
<path d="M157.5 154.2h.1M157.5 151.2h.1M157.5 157.3l.8 .7M157.5 154.2l1.5 1.5M157.5 151.2l1.5 1.5M158.3 150.4h.1M158.3 150.4l-.8 .8M159 155.7h.1M159 152.7h.1M159 155.7l-1.5 1.6M159 152.7l-1.5 1.5M166.4 157.3h.1"/>
<path d="M166.4 154.2h.1M166.4 151.2h.1M166.4 157.3l.8 .7M166.4 154.2l1.5 1.5M166.4 151.2l1.5 1.5M167.2 150.4h.1M167.2 150.4l-.8 .8M167.9 155.7h.1M167.9 152.7h.1M167.9 155.7l-1.5 1.6M167.9 152.7l-1.5 1.5M174.8 157.3h.1"/>
<path d="M174.8 154.2h.1M174.8 151.2h.1M174.8 157.3l.8 .7M174.8 154.2l1.5 1.5M174.8 151.2l1.5 1.5M175.6 150.4h.1M175.6 150.4l-.8 .8M176.3 155.7h.1M176.3 152.7h.1M176.3 155.7l-1.5 1.6M176.3 152.7l-1.5 1.5M183.7 157.3h.1"/>
<path d="M183.7 154.2h.1M183.7 151.2h.1M183.7 157.3l.7 .7M183.7 154.2l1.5 1.5M183.7 151.2l1.5 1.5M184.4 150.4h.1M184.4 150.4l-.7 .8M185.2 155.7h.1M185.2 152.7h.1M185.2 155.7l-1.5 1.6M185.2 152.7l-1.5 1.5M156.5 168.2h.1"/>
<path d="M156.5 168.2h3.6M158.3 165.7h.1M158.3 173.3h.1M158.3 163.1v2.6M158.3 168.2v5.1M159 169h.1M159 170.5h.1M159 169l1.6 1.5M159 170.5l1.6 1.5M165.4 168.2h.1M165.4 168.2h3.6M167.2 165.7h.1"/>
<path d="M167.2 173.3h.1M167.2 163.1v2.6M167.2 168.2v5.1M167.9 169h.1M167.9 170.5h.1M167.9 169l1.6 1.5M167.9 170.5l1.6 1.5M173.8 168.2h.1M173.8 168.2h3.5M175.6 165.7h.1M175.6 173.3h.1M175.6 163.1v2.6"/>
<path d="M175.6 168.2v5.1M176.3 169h.1M176.3 170.5h.1M176.3 169l1.5 1.5M176.3 170.5l1.5 1.5M182.7 168.2h.1M182.7 168.2h3.5M184.4 165.7h.1M184.4 173.3h.1M184.4 163.1v2.6M184.4 168.2v5.1M185.2 169h.1"/>
<path d="M185.2 170.5h.1M185.2 169l1.5 1.5M185.2 170.5l1.5 1.5"/>
</g>
<g fill="#00f" stroke="#00f" stroke-width=".25">
<path d="M165.4 165.7h3.6l-1.8 2.5z" fill-rule="evenodd"/>
<path d="M168.7 171.7l.5-.5 .5 1.1z" fill-rule="evenodd"/>
<path d="M168.7 170.2l.5-.5 .5 1z" fill-rule="evenodd"/>
<path d="M182.7 105.7h3.5l-1.8 2.5z" fill-rule="evenodd"/>
<path d="M186.5 111.3l.5 1-1-.5z" fill-rule="evenodd"/>
<path d="M186.5 109.8l.5 1-1-.5z" fill-rule="evenodd"/>
<path d="M173.8 165.7h3.5l-1.7 2.5z" fill-rule="evenodd"/>
<path d="M177.6 171.2l.5 1.1-1-.6z" fill-rule="evenodd"/>
<path d="M177.6 169.7l.5 1-1-.5z" fill-rule="evenodd"/>
<path d="M182.7 165.7h3.5l-1.8 2.5z" fill-rule="evenodd"/>
<path d="M186.5 171.2l.5 1.1-1-.6z" fill-rule="evenodd"/>
<path d="M186.5 169.7l.5 1-1-.5z" fill-rule="evenodd"/>
<path d="M156.5 165.7h3.6l-1.8 2.5z" fill-rule="evenodd"/>
<path d="M160.3 171.2l.5 1.1-1-.6z" fill-rule="evenodd"/>
<path d="M160.3 169.7l.5 1-1-.5z" fill-rule="evenodd"/>
<path d="M156.5 105.7h3.6l-1.8 2.5z" fill-rule="evenodd"/>
<path d="M160.3 111.3l.5 1-1-.5z" fill-rule="evenodd"/>
<path d="M160.3 109.8l.5 1-1-.5z" fill-rule="evenodd"/>
<path d="M173.8 105.7h3.5l-1.7 2.5z" fill-rule="evenodd"/>
<path d="M177.6 111.3l.5 1-1-.5z" fill-rule="evenodd"/>
<path d="M177.6 109.8l.5 1-1-.5z" fill-rule="evenodd"/>
<path d="M165.4 105.7h3.6l-1.8 2.5z" fill-rule="evenodd"/>
<path d="M168.7 111.8l.5-.5 .5 1z" fill-rule="evenodd"/>
<path d="M168.7 110.3l.5-.5 .5 1z" fill-rule="evenodd"/>
</g>
<g font-size="2.3" fill="#000080">
<text x="10.2" y="10.5">J4</text>
<text x="26.2" y="12.5">R4</text>
<text x="31.3" y="12.5">2.2K(5025)</text>
<text x="38.4" y="15.1">R5</text>
<text x="43.5" y="15.1">2.2K(5025)</text>
<text x="51.1" y="17.6">R6</text>
<text x="56.2" y="17.6">2.2K(5025)</text>
<text x="63.8" y="20.2">R7</text>
<text x="68.9" y="20.2">2.2K(5025)</text>
<text x="77.5" y="22.7">R8</text>
<text x="82.6" y="22.7">2.2K(5025)</text>
<text x="90.2" y="25.2">R9</text>
<text x="95.3" y="25.2">2.2K(5025)</text>
<text x="103.9" y="27.8">R10 2.2K(5025)</text>
<text x="117.1" y="30.3">R11 2.2K(5025)</text>
<text x="10.2" y="41.2">DG-9</text>
<text x="125" y="39.2">R12</text>
<text x="125" y="41.7">4.7K</text>
<text x="136.2" y="37.7">C17</text>
<text x="143.8" y="39.7">R13</text>
<text x="155" y="38.2">C18</text>
<text x="163.6" y="39.7">R14</text>
<text x="174.3" y="37.7">C19</text>
<text x="183.9" y="39.7">R15</text>
<text x="195.6" y="37.7">C20</text>
<text x="205.3" y="39.7">R16</text>
<text x="215.9" y="37.2">C21</text>
<text x="224.6" y="39.7">R17</text>
<text x="235.8" y="37.7">C22</text>
<text x="245.4" y="39.7">R18</text>
<text x="257.1" y="38.2">C23</text>
<text x="265.7" y="39.7">R19</text>
<text x="277.4" y="38.2">C24</text>
<text x="135.7" y="43.3">0.1uF</text>
<text x="143.6" y="43">4.7K</text>
<text x="155" y="43.3">0.1uF</text>
<text x="163.4" y="43">4.7K</text>
<text x="174.3" y="43.3">0.1uF</text>
<text x="183.7" y="43">4.7K</text>
<text x="195.1" y="43.3">0.1uF</text>
<text x="205" y="43">4.7K</text>
<text x="215.9" y="43.8">0.1uF</text>
<text x="224.3" y="43">4.7K</text>
<text x="235.2" y="43.3">0.1uF</text>
<text x="245.2" y="43">4.7K</text>
<text x="256.6" y="43.3">0.1uF</text>
<text x="265.5" y="43">4.7K</text>
<text x="276.9" y="43.3">0.1uF</text>
<text x="74" y="59.5">U4</text>
<text x="79.3" y="87">TLP290-4</text>
<text x="111.5" y="93.6">R20</text>
<text x="119.4" y="93.6">R21</text>
<text x="127" y="93.6">R22</text>
<text x="134.9" y="93.6">R23</text>
<text x="152.2" y="93.6">R24</text>
<text x="161.1" y="93.6">R25</text>
<text x="169.5" y="93.6">R26</text>
<text x="178.4" y="93.6">R27</text>
<text x="111.3" y="96.9">10k</text>
<text x="119.2" y="96.9">10k</text>
<text x="126.8" y="96.9">10k</text>
<text x="134.7" y="96.9">10k</text>
<text x="151.9" y="96.9">4.7K</text>
<text x="160.8" y="96.9">4.7K</text>
<text x="169.2" y="96.9">4.7K</text>
<text x="178.1" y="96.9">4.7K</text>
<text x="162.4" y="105.2">D3</text>
<text x="171.2" y="105.2">D4</text>
<text x="179.6" y="105.2">D5</text>
<text x="188.5" y="105.2">D6</text>
<text x="162.4" y="108.3">LED</text>
<text x="171.2" y="108.3">LED</text>
<text x="179.6" y="108.3">LED</text>
<text x="188.5" y="108.3">LED</text>
<text x="74" y="119.5">U5</text>
<text x="79.3" y="146.9">TLP290-4</text>
<text x="111.5" y="153.5">R28</text>
<text x="119.4" y="153.5">R29</text>
<text x="127" y="153.5">R30</text>
<text x="134.9" y="153.5">R31</text>
<text x="152.2" y="153.5">R32</text>
<text x="161.1" y="153.5">R33</text>
<text x="169.5" y="153.5">R34</text>
<text x="178.4" y="153.5">R35</text>
<text x="111.3" y="156.8">10k</text>
<text x="119.2" y="156.8">10k</text>
<text x="126.8" y="156.8">10k</text>
<text x="134.7" y="156.8">10k</text>
<text x="151.9" y="156.8">4.7K</text>
<text x="160.8" y="156.8">4.7K</text>
<text x="169.2" y="156.8">4.7K</text>
<text x="178.1" y="156.8">4.7K</text>
<text x="162.4" y="165.2">D7</text>
<text x="171.2" y="165.2">D8</text>
<text x="179.6" y="165.2">D9</text>
<text x="188.5" y="165.2">D10</text>
<text x="162.4" y="168.2">LED</text>
<text x="171.2" y="168.2">LED</text>
<text x="179.6" y="168.2">LED</text>
<text x="188.5" y="168.2">LED</text>
</g>
<g font-size="2.3">
<text x="17.1" y="16.8">8</text>
<text x="17.1" y="14.2">9</text>
<text x="17.1" y="21.8">6</text>
<text x="17.1" y="19.3">7</text>
<text x="17.1" y="29.5">3</text>
<text x="17.1" y="26.9">4</text>
<text x="17.1" y="24.4">5</text>
<text x="17.1" y="34.5">1</text>
<text x="17.1" y="32">2</text>
<text x="97.6" y="59">VCC</text>
<text x="66.6" y="63">1</text>
<text x="66.6" y="65.5">2</text>
<text x="86.7" y="63">16</text>
<text x="86.7" y="65.5">15</text>
<text x="66.6" y="68.1">3</text>
<text x="66.6" y="70.6">4</text>
<text x="86.7" y="68.1">14</text>
<text x="86.7" y="70.6">13</text>
<text x="66.6" y="73.2">5</text>
<text x="66.6" y="75.7">6</text>
<text x="86.7" y="73.2">12</text>
<text x="86.7" y="75.7">11</text>
<text x="66.6" y="78.2">7</text>
<text x="66.6" y="80.8">8</text>
<text x="86.7" y="78.2">10</text>
<text x="86.7" y="80.8">9</text>
<text x="97.6" y="119">VCC</text>
<text x="66.6" y="122.9">1</text>
<text x="66.6" y="125.5">2</text>
<text x="86.7" y="122.9">16</text>
<text x="86.7" y="125.5">15</text>
<text x="66.6" y="128">3</text>
<text x="66.6" y="130.6">4</text>
<text x="86.7" y="128">14</text>
<text x="86.7" y="130.6">13</text>
<text x="66.6" y="133.1">5</text>
<text x="66.6" y="135.6">6</text>
<text x="86.7" y="133.1">12</text>
<text x="86.7" y="135.6">11</text>
<text x="66.6" y="138.2">7</text>
<text x="66.6" y="140.7">8</text>
<text x="86.7" y="138.2">10</text>
<text x="86.7" y="140.7">9</text>
</g>
<g font-size="2.3" fill="#f00">
<text x="277.4" y="14.3">IN_P00</text>
<text x="277.4" y="16.8">IN_P01</text>
<text x="277.4" y="19.3">IN_P02</text>
<text x="277.4" y="21.9">IN_P03</text>
<text x="277.4" y="27">IN_P05</text>
<text x="277.4" y="29.5">IN_P06</text>
<text x="277.4" y="24.4">IN_P04</text>
<text x="277.4" y="32">IN_P07</text>
<text x="281" y="46.3">COM0</text>
<text x="41.2" y="63">IN_P00</text>
<text x="40.9" y="68.1">IN_P01</text>
<text x="242.9" y="66.6">P00_10</text>
<text x="242.9" y="71.7">P01_11</text>
<text x="41.2" y="73.2">IN_P02</text>
<text x="242.9" y="76.8">P02_12</text>
<text x="40.9" y="78.3">IN_P03</text>
<text x="40.9" y="80.8">COM0</text>
<text x="242.9" y="81.9">P03_13</text>
<text x="41.2" y="123">IN_P04</text>
<text x="40.9" y="128.1">IN_P05</text>
<text x="242.9" y="126.6">P04_14</text>
<text x="242.9" y="131.7">P05_15</text>
<text x="41.2" y="133.1">IN_P06</text>
<text x="242.9" y="136.7">P06_16</text>
<text x="40.9" y="140.8">COM0</text>
<text x="40.9" y="138.2">IN_P07</text>
<text x="242.9" y="141.8">P07_17</text>
</g>
<g font-size="2.3" fill="#004080">
<text x="70.9" y="64.6">1</text>
<text x="81.1" y="64.6">16</text>
<text x="70.9" y="67.1">2</text>
<text x="70.9" y="69.7">3</text>
<text x="81.1" y="67.1">15</text>
<text x="81.1" y="69.7">14</text>
<text x="70.9" y="72.2">4</text>
<text x="70.9" y="74.8">5</text>
<text x="70.9" y="77.3">6</text>
<text x="81.1" y="72.2">13</text>
<text x="81.1" y="74.8">12</text>
<text x="81.1" y="77.3">11</text>
<text x="70.9" y="79.8">7</text>
<text x="70.9" y="82.4">8</text>
<text x="81.1" y="79.8">10</text>
<text x="82.3" y="82.4">9</text>
<text x="70.9" y="124.5">1</text>
<text x="81.1" y="124.5">16</text>
<text x="70.9" y="127.1">2</text>
<text x="70.9" y="129.6">3</text>
<text x="81.1" y="127.1">15</text>
<text x="81.1" y="129.6">14</text>
<text x="70.9" y="132.2">4</text>
<text x="70.9" y="134.7">5</text>
<text x="70.9" y="137.2">6</text>
<text x="81.1" y="132.2">13</text>
<text x="81.1" y="134.7">12</text>
<text x="81.1" y="137.2">11</text>
<text x="70.9" y="139.8">7</text>
<text x="70.9" y="142.3">8</text>
<text x="81.1" y="139.8">10</text>
<text x="82.3" y="142.3">9</text>
</g>
<g font-size="1.8">
<text x="31.7" y="1.9">5</text>
<text x="90.1" y="1.9">4</text>
<text x="148.5" y="1.9">3</text>
<text x="206.8" y="1.9">2</text>
<text x="265.2" y="1.9">1</text>
<text x=".7" y="29.8">D</text>
<text x="295.1" y="29.8">D</text>
<text x=".7" y="80.9">C</text>
<text x="295.1" y="80.9">C</text>
<text x=".7" y="132.1">B</text>
<text x="295.1" y="132.1">B</text>
<text x=".7" y="183.3">A</text>
<text x="295.1" y="183.3">A</text>
<text x="31.7" y="209.2">5</text>
<text x="90.1" y="209.2">4</text>
<text x="148.5" y="209.2">3</text>
<text x="206.8" y="209.2">2</text>
<text x="265.2" y="209.2">1</text>
</g>
</svg>
